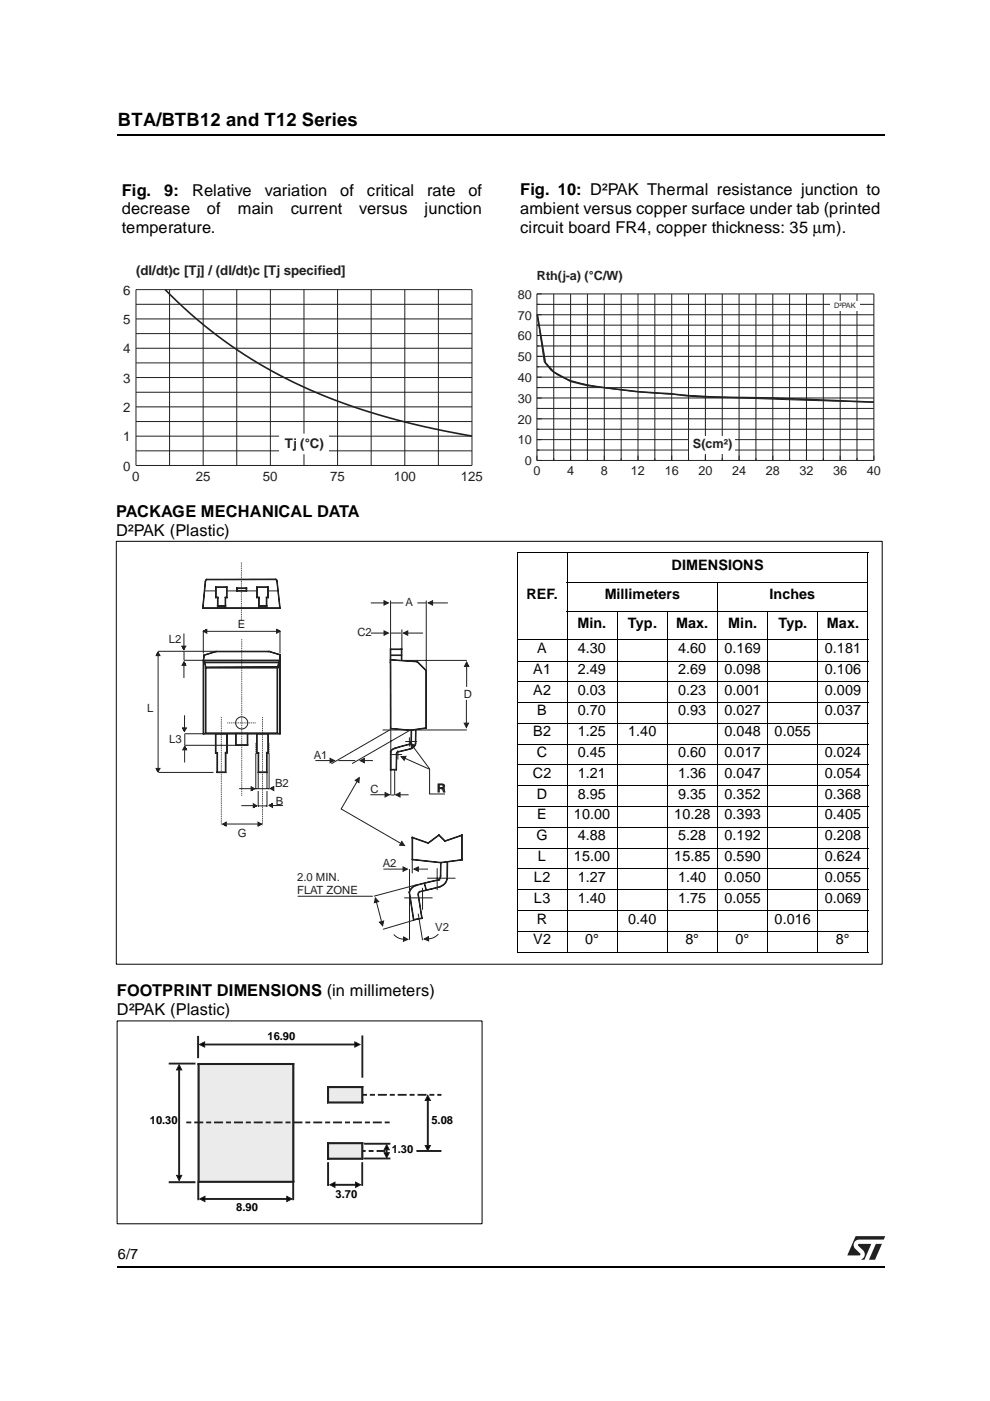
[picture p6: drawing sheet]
<svg xmlns="http://www.w3.org/2000/svg" width="210mm" height="297mm" viewBox="0 0 210 297" stroke-linecap="round" stroke-linejoin="round" font-family="sans-serif">
<path d="M24.9 28.4l.1 .3zM187.5 28.4l.1 .3zM24.9 268.4l.1 .3zM187.5 268.4l.1 .3z" fill="#000"/>
<path d="M25 28.5h162.5M25 268.6h162.5" fill="none" stroke="#000" stroke-width=".25"/>
<path d="M179.3 262h8.3v5.2h-8.3z" fill="#fff"/>
<g fill="#231f20">
<path d="M185.7 263.7h1.3l-1.5 3.4h-1.3z" fill-rule="evenodd"/>
<path d="M181.4 262.1h6.3l-.3 .7h-5.3a1.14 1.14 0 0 0-1 .8 1.14 1.14 0 0 0 .3 1.2l1 1v.3l-2.8 .1z" fill-rule="evenodd"/>
<path d="M182 263.8l2.7-.1-1.4 3.4h-.7a1.19 1.19 0 0 0 .4-1.9l-1-1.1z" fill-rule="evenodd"/>
</g>
<path d="M25.8 56.1h76.5v45.8h-76.5z" fill="#fff"/>
<g fill="none" stroke="#231f20" stroke-width=".21">
<path d="M28.8 61.4h71.3v37.3h-71.3zM28.8 76.9h71.3M28.8 70.7h71.3M28.8 64.5h71.3M28.8 73.8h71.3M28.8 67.6h71.3M36 61.4v37.3M43.1 61.4v37.3M50.2 61.4v37.3M57.3 61.4v37.3M64.4 61.4v37.3M71.6 61.4v37.3"/>
<path d="M78.7 61.4v37.3M85.8 61.4v37.3M92.9 61.4v37.3M28.8 95.6h71.3M28.8 89.4h71.3M28.8 83.2h71.3M28.8 92.5h71.3M28.8 86.3h71.3M28.8 80h71.3"/>
</g>
<path d="M35 61.4a101.3 101.3 0 0 0 46.2 26.8l8.7 2.2 10.2 2.1" fill="none" stroke="#231f20" stroke-width=".35"/>
<path d="M59.3 92h10.3v4.2h-10.3z" fill-rule="evenodd" fill="#fff" stroke="#fff" stroke-width=".21"/>
<path d="M109.6 57.1h77.2v43.9h-77.2z" fill="#fff"/>
<g fill="none" stroke="#231f20" stroke-width=".21">
<path d="M113.8 62.3h71.5v35.3h-71.5zM113.8 77.8h71.5M113.8 73.4h71.5M113.8 68.9h71.5M113.8 64.5h71.5M113.8 80h71.5M113.8 75.6h71.5M113.8 71.1h71.5M113.8 66.7h71.5M113.9 66.7l1.5 10a10.5 10.5 0 0 0 7.3 4.4 151.6 151.6 0 0 0 23.3 2.7l16 .8 23.3 .6M117.4 62.3v35.3M121 62.3v35.3"/>
<path d="M124.6 62.3v35.3M128.1 62.3v35.3M131.7 62.3v35.3M135.3 62.3v35.3M138.8 62.3v35.3M142.4 62.3v35.3M146 62.3v35.3M149.6 62.3v35.3M153.1 62.3v35.3M156.7 62.3v35.3M160.3 62.3v35.3M163.9 62.3v35.3"/>
<path d="M167.4 62.3v35.3M171 62.3v35.3M174.6 62.3v35.3M178.1 62.3v35.3M181.7 62.3v35.3M113.8 95.4h71.5M113.8 91h71.5M113.8 86.6h71.5M113.8 82.2h71.5M113.8 93.2h71.5M113.8 88.8h71.5M113.8 84.4h71.5"/>
</g>
<path d="M113.9 66.7l1.7 10.2 1.8 2 3.6 2 3.6 .8 3.5 .5a116.4 116.4 0 0 0 14.3 1.3l3.6 .4 3.6 .3 14.2 .2 21.5 .9" fill="none" stroke="#231f20" stroke-width=".35"/>
<path d="M146.2 92.6h9.5v3.7h-9.5z" fill-rule="evenodd" fill="#fff"/>
<g fill="none" stroke="#231f20" stroke-width=".21">
<path d="M113.8 77.8h.5M113.8 73.4h.5M113.8 68.9h.5M113.8 64.5h.5M113.8 80h1.1M113.8 75.6h1.1M113.8 71.1h1.1M113.8 66.7h1.1M113.8 62.3h1.1M113.8 96.6v1h1.1M113.8 95.4h.5M113.8 91h.5"/>
<path d="M113.8 86.6h.5M113.8 82.2h.5M113.8 93.2h1.1M113.8 88.8h1.1M113.8 84.4h1.1M117.4 97.1v.5M121 96.6v1M124.6 97.1v.5M128.1 96.6v1M131.7 97.1v.5M135.3 96.6v1M138.8 97.1v.5"/>
<path d="M142.4 96.6v1M146 97.1v.5M149.6 96.6v1M153.1 97.1v.5M156.7 96.6v1M160.3 97.1v.5M163.9 96.6v1M167.4 97.1v.5M171 96.6v1M174.6 97.1v.5M178.1 96.6v1M181.7 97.1v.5"/>
<path d="M185.3 96.6v1"/>
</g>
<g fill="#fff">
<path d="M176.2 63.8h6.2v2h-6.2z" fill-rule="evenodd"/>
<path d="M176.2 63.8h6.2v2h-6.2z" fill-rule="evenodd"/>
</g>
<g fill="none" stroke="#000" stroke-width=".21">
<path d="M109.6 117.2h74.5M109.7 117.3v84.5M120.2 117.1v84.9M184 117.3v84.5M109.6 135.7h74.5M120.2 123.4h63.9M120.2 129.6h63.9M130.9 129.5v72.5M141.5 129.5v72.5M152.2 123.3v78.7M162.8 129.5v72.5M173.4 129.5v72.5"/>
<path d="M109.6 140.2h74.5M109.6 144.6h74.5M109.6 149h74.5M109.6 153.4h74.5M109.6 157.8h74.5M109.6 162.2h74.5M109.6 166.6h74.5M109.6 171h74.5M109.6 175.4h74.5M109.6 179.8h74.5M109.6 184.2h74.5M109.6 188.7h74.5"/>
<path d="M109.6 193.1h74.5M109.6 197.5h74.5M109.6 201.9h74.5"/>
</g>
<path d="M30.9 119h69.1v80.6h-69.1z" fill="#fff"/>
<path d="M92.9 166.2h.8a.47 .47 0 0 1 .5 .3 .47 .47 0 0 1-.2 .6l.2 .1 .1 .7h-.3v-.6l-.3-.1h-.6v.7h-.2zM93.1 166.4h.7l.2 .1v.4l-.9 .1z" fill="none" stroke="#231f20" stroke-width=".21"/>
<g fill="#231f20" stroke="#231f20" stroke-width=".21">
<path d="M85.1 137.7h.1v2.8h-.1z" fill-rule="evenodd"/>
<path d="M82.7 140.5l2.5-.1v.1z" fill-rule="evenodd"/>
<path d="M82.7 137.6l.2 .1v2.8h-.2z" fill-rule="evenodd"/>
<path d="M82.8 137.6l2.4 .1h-2.4z" fill-rule="evenodd"/>
<path d="M82.8 138.9h2.4v.1h-2.4z" fill-rule="evenodd"/>
</g>
<path d="M87.2 154.5h1l-.1 3.2a2.62 2.62 0 0 1-2.4 1.4l-1.4 .3-.2 .2-.1 3.6h-1.2v-3.8a3.9 3.9 0 0 1 2.7-1.3l1.4-.3 .3-.4z" fill-rule="evenodd" fill="#fff" stroke="#231f20" stroke-width=".21"/>
<g fill="#231f20" stroke="#231f20" stroke-width=".21">
<path d="M88.1 157.6l.1 .1a1.53 1.53 0 0 1-1.1 1.1v-.1a1.45 1.45 0 0 0 1-1.1z" fill-rule="evenodd"/>
<path d="M84.3 159.4l2.8-.7v.1l-2.8 .7z" fill-rule="evenodd"/>
<path d="M84.1 159.5l.2-.1-.2 .5h-.1z" fill-rule="evenodd"/>
<path d="M84 159.9h.1v3.3h-.1z" fill-rule="evenodd"/>
<path d="M82.8 163.2l1.2-.1v.1z" fill-rule="evenodd"/>
<path d="M82.8 159.4h.1v3.8h-.1z" fill-rule="evenodd"/>
<path d="M83 159l.7-.4-.9 .8z" fill-rule="evenodd"/>
<path d="M83.7 158.6l2.7-.8h.6l-3.3 .9z" fill-rule="evenodd"/>
<path d="M87.1 157.3l.1 .1-.2 .4-.1-.1z" fill-rule="evenodd"/>
<path d="M87.2 154.4l.1 .1v2.8h-.2z" fill-rule="evenodd"/>
<path d="M87.2 154.4l1 .1h-1z" fill-rule="evenodd"/>
<path d="M88.1 154.5h.1v3.2h-.1z" fill-rule="evenodd"/>
</g>
<path d="M82.8 139.9l5.7 .4 1.8 1.9v12.1l-3.3 .5-4.2-.3z" fill-rule="evenodd" fill="#fff" stroke="#231f20" stroke-width=".21"/>
<g fill="#231f20" stroke="#231f20" stroke-width=".21">
<path d="M82.8 139.8l5.7 .4-5.7-.3z" fill-rule="evenodd"/>
<path d="M88.4 140.3l.1-.1 1.9 2z" fill-rule="evenodd"/>
<path d="M90.3 142.2h.1v12.2l-.1-.1z" fill-rule="evenodd"/>
<path d="M87 154.8l3.3-.5 .1 .1-3.4 .5z" fill-rule="evenodd"/>
<path d="M82.8 154.5l4.2 .3v.1z" fill-rule="evenodd"/>
<path d="M82.7 139.8l.2 .1v14.6h-.1z" fill-rule="evenodd"/>
</g>
<path d="M93.5 181.5h1.4l-.1 4.9a2.94 2.94 0 0 1-2.6 1.9l-2.6 .6a.79 .79 0 0 0-.9 .8l.8 5-1.8 .3-.9-5.8a2.74 2.74 0 0 1 2.6-1.8l2.3-.6a1.87 1.87 0 0 0 1.5-.4l.2-.7z" fill-rule="evenodd" fill="#fff" stroke="#231f20" stroke-width=".21"/>
<g fill="#231f20" stroke="#231f20" stroke-width=".21">
<path d="M94.8 186.3l.1 .1a2.31 2.31 0 0 1-1.6 1.7v-.2a2.24 2.24 0 0 0 1.5-1.6z" fill-rule="evenodd"/>
<path d="M89 189l4.3-1.1v.2l-3.9 .9z" fill-rule="evenodd"/>
<path d="M88.7 189.2l.3-.2-.4 .7z" fill-rule="evenodd"/>
<path d="M88.6 189.7h.1l.8 5.1z" fill-rule="evenodd"/>
<path d="M87.7 194.9l1.8-.3v.2l-1.9 .3z" fill-rule="evenodd"/>
<path d="M86.7 189.1l1.1 5.9h-.2z" fill-rule="evenodd"/>
<path d="M87.2 188.3l.7-.5h.2a2.07 2.07 0 0 0-1.3 1.4v-.3z" fill-rule="evenodd"/>
<path d="M88.1 187.7l3.6-.9 1.5-.2-5.1 1.2z" fill-rule="evenodd"/>
<path d="M93.3 185.7l.2 .2-.3 .7-.1-.1z" fill-rule="evenodd"/>
<path d="M93.4 181.4l.1 .1v4.2h-.1z" fill-rule="evenodd"/>
<path d="M93.5 181.4l1.4 .1-1.4 .1z" fill-rule="evenodd"/>
<path d="M94.8 181.5h.1v4.9h-.1z" fill-rule="evenodd"/>
</g>
<path d="M87.4 177.6l3.4 1.1 2.3-1.6 1.2 1.2 3.6-1.2v5.2l-4.5 .6-6-.7z" fill-rule="evenodd" fill="#fff" stroke="#231f20" stroke-width=".21"/>
<g fill="#231f20" stroke="#231f20" stroke-width=".21">
<path d="M97.9 177.1h.1v5.3l-.1-.1z" fill-rule="evenodd"/>
<path d="M93.4 182.8l4.5-.6v.2l-4.5 .6z" fill-rule="evenodd"/>
<path d="M87.4 182.2l6.1 .6-.1 .1z" fill-rule="evenodd"/>
<path d="M87.4 177.5l.1 .1v4.6h-.1z" fill-rule="evenodd"/>
<path d="M87.5 177.5l3.3 1.3-3.4-1.2z" fill-rule="evenodd"/>
<path d="M90.8 178.7l2.3-1.7-2.3 1.8z" fill-rule="evenodd"/>
<path d="M93 177.1l.1-.1 1.3 1.4z" fill-rule="evenodd"/>
<path d="M94.3 178.3l3.7-1.3v.1l-3.6 1.3z" fill-rule="evenodd"/>
<path d="M81.4 127.4l.9 .4-.9 .5z" fill-rule="evenodd"/>
<path d="M81.4 133.8l1 .4-1 .5z" fill-rule="evenodd"/>
<path d="M90.8 127.8l.9-.4v.9z" fill-rule="evenodd"/>
<path d="M85.5 134.2l.9-.4v.9z" fill-rule="evenodd"/>
<path d="M98.9 140.4l.5 .9h-.9z" fill-rule="evenodd"/>
<path d="M98.4 153.3h1l-.5 .9z" fill-rule="evenodd"/>
<path d="M87.1 157.6l.9 .5-.8 .5z" fill-rule="evenodd"/>
<path d="M85 160.4h1.1l-.4 .8z" fill-rule="evenodd"/>
<path d="M76.3 161.3l1-.5v.9z" fill-rule="evenodd"/>
<path d="M83.9 168.5l.9-.5v1z" fill-rule="evenodd"/>
<path d="M70 160.8l.9 .5-.9 .4z" fill-rule="evenodd"/>
<path d="M81.6 168l1 .5-1 .5z" fill-rule="evenodd"/>
<path d="M75.3 165.4l.9-.5-.1 1z" fill-rule="evenodd"/>
<path d="M85.2 178.4l.6 .9-1.1-.1z" fill-rule="evenodd"/>
<path d="M79.6 190.4l.7 .8-.9 .2z" fill-rule="evenodd"/>
<path d="M80.4 195.5l.9-.2-.2 1z" fill-rule="evenodd"/>
<path d="M89.9 199.1l.9-.5 .1 .9z" fill-rule="evenodd"/>
<path d="M85.6 198.7l.9 .5-1 .4z" fill-rule="evenodd"/>
<path d="M85.5 183.8l.9 .5-.9 .4z" fill-rule="evenodd"/>
<path d="M87.8 184.3l.9-.5v.9z" fill-rule="evenodd"/>
<path d="M89.9 187.3h.1l.4 1.5h-.1z" fill-rule="evenodd"/>
</g>
<g fill="none" stroke="#231f20" stroke-width=".21">
<path d="M78.6 127.8h2.9M78.6 134.2h2.9M82.8 127.3v10.3M82.8 127.8h2.7M82.9 134.2h2.1M85.2 133.5v4.1M86.4 134.2h3.3M88.5 127.8h1.8M90.4 127.3v14.7M91.7 127.8h3.3M81.1 154.8h17.9M82.6 154.8l-12.3 7.1"/>
<path d="M82.7 160h2.6M82.9 154.5v14.1M84.4 159.1v1.9M85.1 140h13.9M85.9 157.2h2.5M86.8 156.3v2M87.1 154.7l-12.5 7.2M87.6 158.3l3.5 4.7v5.3h3.3M98.9 148.4v5M98.9 141.2v4.4M66.9 161.3h3.1M71.7 161.3h3.6"/>
<path d="M75.7 165.6l-3.4 5.9 12.7 7.3M77.2 161.3h1.9M78.5 168.5h3.2M83 168.6h.6M83.7 163.2v5.4M84.8 168.5h1.8M85.8 160.8l5.3 2.3M63.1 190h16M79.8 191.2l1.1 4.2M81.3 184.3h4.2M83.5 198.1a2.94 2.94 0 0 0 2.1 1M85.7 190.4h6"/>
<path d="M86.8 184.3v15M87.4 182.2v3M88.4 187.6l-9.1 2.4M88.6 184.3h2.1M88.7 193.7l.9 5.6M88.8 194.8l-7.6 2.2M89.6 188.2v4.7M90.6 186.2h6M92.7 184.1v4.6M92.9 198.1l-.9 .7-1.2 .2"/>
</g>
<path d="M43.1 140h16.3v15.5h-16.3z" fill-rule="evenodd" fill="#fff" stroke="#231f20" stroke-width=".21"/>
<g fill="#231f20" stroke="#231f20" stroke-width=".21">
<path d="M43.1 140h16.3l-16.3 .1z" fill-rule="evenodd"/>
<path d="M59.3 140h.1v15.6l-.1-.1z" fill-rule="evenodd"/>
<path d="M43.1 155.5h16.3v.1z" fill-rule="evenodd"/>
<path d="M43.1 140h.1v15.5h-.1z" fill-rule="evenodd"/>
</g>
<path d="M43.6 141.5l15.2-.1v14.1h-15.2z" fill-rule="evenodd" fill="#fff" stroke="#231f20" stroke-width=".21"/>
<g fill="#231f20" stroke="#231f20" stroke-width=".21">
<path d="M43.6 141.4l15.3-.1-.1 .2-15.2 .1z" fill-rule="evenodd"/>
<path d="M58.7 141.4h.2v14.1h-.2z" fill-rule="evenodd"/>
<path d="M43.5 155.5l15.3-.1v.1z" fill-rule="evenodd"/>
<path d="M43.5 141.4l.2 .1v14h-.2z" fill-rule="evenodd"/>
</g>
<path d="M45.7 155.6h2.4v4h-.3v4.1h-1.7v-4.1h-.4z" fill-rule="evenodd" fill="#fff" stroke="#231f20" stroke-width=".21"/>
<g fill="#231f20" stroke="#231f20" stroke-width=".21">
<path d="M47.8 159.5l.1 .1v4.1h-.1z" fill-rule="evenodd"/>
<path d="M47.8 159.5l.4 .1h-.4z" fill-rule="evenodd"/>
<path d="M48.1 155.5l.1 4.1h-.1z" fill-rule="evenodd"/>
<path d="M45.7 155.5h2.4v.2h-2.4z" fill-rule="evenodd"/>
<path d="M45.7 155.6h.1l-.1 4.1z" fill-rule="evenodd"/>
<path d="M45.7 159.6h.4l-.4 .1z" fill-rule="evenodd"/>
<path d="M46 159.6h.1v4.2z" fill-rule="evenodd"/>
<path d="M46.1 163.7h1.7l.1 .1h-1.8z" fill-rule="evenodd"/>
</g>
<path d="M54.5 155.6h2.4v4h-.3v4.1h-1.8v-4.1h-.3z" fill-rule="evenodd" fill="#fff" stroke="#231f20" stroke-width=".21"/>
<g fill="#231f20" stroke="#231f20" stroke-width=".21">
<path d="M56.5 159.5l.1 .1v4.1h-.1z" fill-rule="evenodd"/>
<path d="M56.6 159.5l.3 .1h-.3z" fill-rule="evenodd"/>
<path d="M56.9 155.5v4.1h-.1z" fill-rule="evenodd"/>
<path d="M54.4 155.5h2.5v.2h-2.4z" fill-rule="evenodd"/>
<path d="M54.4 155.6h.1v4.1z" fill-rule="evenodd"/>
<path d="M54.5 159.6h.4l-.4 .1z" fill-rule="evenodd"/>
<path d="M54.7 159.6h.2l-.1 4.2z" fill-rule="evenodd"/>
<path d="M54.8 163.7h1.8v.1h-1.8z" fill-rule="evenodd"/>
</g>
<path d="M50 155.5h2.5v2.5h-2.5z" fill-rule="evenodd" fill="#fff" stroke="#231f20" stroke-width=".21"/>
<g fill="#231f20" stroke="#231f20" stroke-width=".21">
<path d="M49.9 155.5h.2l-.1 2.5z" fill-rule="evenodd"/>
<path d="M50 157.9h2.5v.1h-2.5z" fill-rule="evenodd"/>
<path d="M52.4 155.5h.1v2.5h-.1z" fill-rule="evenodd"/>
<path d="M49.9 155.5h2.6v.1h-2.5z" fill-rule="evenodd"/>
</g>
<path d="M43.3 138.9l2.5-.8h11.3l2.3 .7v1.2h-16.2z" fill-rule="evenodd" fill="#fff" stroke="#231f20" stroke-width=".21"/>
<g fill="#231f20" stroke="#231f20" stroke-width=".21">
<path d="M43.2 138.9h.1l-.1 1.1h-.1z" fill-rule="evenodd"/>
<path d="M43.2 138.9l2.6-.8v.1l-2.5 .8z" fill-rule="evenodd"/>
<path d="M45.9 138.1h11.2l-.1 .1h-11.1z" fill-rule="evenodd"/>
<path d="M57.1 138.1l2.3 .7-2.4-.6z" fill-rule="evenodd"/>
<path d="M59.3 138.8h.1v1.3l-.1-.1z" fill-rule="evenodd"/>
<path d="M43.1 140h16.3v.1z" fill-rule="evenodd"/>
<path d="M43.1 133.9l.7-.4-.7 .4 .7-.4v.8z" fill-rule="evenodd"/>
<path d="M58.6 133.5l.8 .4-.8 .4v-.8l.8 .4z" fill-rule="evenodd"/>
<path d="M39.1 158.3l.4 .7-.4-.7 .4 .7h-.8z" fill-rule="evenodd"/>
<path d="M39 140.3l.4 .8-.4-.8 .4 .8h-.8z" fill-rule="evenodd"/>
<path d="M38.7 154.3h.8l-.4 .8z" fill-rule="evenodd"/>
<path d="M38.6 137h.8l-.4 .7z" fill-rule="evenodd"/>
<path d="M33.1 162.9h.8l-.4 .7z" fill-rule="evenodd"/>
<path d="M33.5 138.3l-.4 .7 .4-.7 .4 .7h-.8z" fill-rule="evenodd"/>
<path d="M54.7 174.3l.7 .4-.7 .4 .7-.4-.7 .4z" fill-rule="evenodd"/>
<path d="M47.2 174.7l.8 .4-.8-.4 .8-.4v.8z" fill-rule="evenodd"/>
<path d="M53.2 166.8l.8 .4-.8 .4 .8-.4-.8 .4z" fill-rule="evenodd"/>
<path d="M53.7 170.4l.7 .4-.7 .4 .7-.4-.7 .4z" fill-rule="evenodd"/>
<path d="M57.3 167.2l.8-.4-.8 .4 .8-.4v.8z" fill-rule="evenodd"/>
<path d="M57.1 170.8l.7-.4-.7 .4 .7-.4v.8z" fill-rule="evenodd"/>
<path d="M43.4 140.4h15.8l-.1 .1h-15.7z" fill-rule="evenodd"/>
<path d="M59 140.5h.1l-.2 1.1z" fill-rule="evenodd"/>
<path d="M43.6 141.5h15.3v.1h-15.3z" fill-rule="evenodd"/>
<path d="M43.3 140.4l.2 .1 .2 1.1h-.1z" fill-rule="evenodd"/>
<path d="M43.1 140.1l.1-.1 .3 .4-.1 .1z" fill-rule="evenodd"/>
<path d="M59.3 140l.1 .1-.3 .4-.1-.1z" fill-rule="evenodd"/>
</g>
<g fill="none" stroke="#231f20" stroke-width=".21">
<path d="M33.5 138.1h12.2M33.5 138.9v24.1M39 134.3v2.8M39 138.1v1.9h4.1M43.1 133.7v4.8M43.8 133.9h14.9M51.2 135.5v.1M51.2 135.7v.1M51.2 135.9v.1M51.2 136.1v.1M51.2 136.3v.1M51.2 136.5v.1"/>
<path d="M51.2 136.7v.1M51.2 136.9h.1M51.2 137v.2M51.2 137.3h.1M51.2 137.4v.2M51.2 137.7h.1M51.2 137.8v.2M51.2 138.1h.1M51.2 138.2v.2M51.2 138.5h.1M51.2 138.6v.2M51.2 138.9h.1"/>
<path d="M51.2 139v.1M51.2 139.2v.1M51.2 139.4v.1M51.2 139.6v.1M51.2 139.8v.1M59.4 133.7v4.8M39 141v2.7M39.1 151.6v2.8M39.1 158.9v2.8M43.2 155.6h-4v2.4h10.9M46.9 152.1v.1M46.9 152.3h.1"/>
<path d="M46.9 152.4v.2M46.9 152.7h.1M46.9 152.8v.2M46.9 153.1h.1M46.9 153.2v.2M46.9 153.5h.1M46.9 153.6v.2M46.9 153.9h.1M46.9 154v.2M46.9 154.2v.1M46.9 154.4v.1M46.9 154.6v.1"/>
<path d="M46.9 154.8v.1M46.9 155v.1M46.9 155.2v.1M46.9 155.4h.1M46.9 155.5v.2M46.9 155.8h.1M46.9 155.9v.2M46.9 156.2h.1M46.9 156.3v.2M46.9 156.6h.1M46.9 156.7v.2M46.9 157h.1"/>
<path d="M46.9 157.1v.2M46.9 157.4h.1M46.9 157.5v.2M46.9 157.7v.1M46.9 157.9v.1M46.9 158.1v.1M46.9 158.3v.1M46.9 158.5v.1M46.9 158.7v.1M46.9 158.9h.1M46.9 159v.2M46.9 159.3h.1"/>
<path d="M46.9 159.4v.2M46.9 159.7h.1M46.9 159.8v.2M48.2 153.3h.2M48.5 153.3h.1M48.6 153.3h.2M48.9 153.3h.1M49 153.3h.1M49.2 153.3h.1M49.4 153.3h.1M49.6 153.3h.1M49.7 153.3h.2"/>
<path d="M50 153.3h.1M50.1 153.3h.2M50.4 153.3h.1M50.5 153.3h.2M50.8 153.3h.1M50.9 153.3h.2M51.2 153.3h.1M51.2 140v.1M51.2 140.1v.2M51.2 140.4h.1M51.2 140.5v.2M51.2 140.8h.1"/>
<path d="M51.2 140.9v.2M51.2 141.2h.1M51.2 141.3v.2M51.2 141.6h.1M51.2 141.7v.2M51.2 142h.1M51.2 142.1v.2M51.2 142.4h.1M51.2 142.5v.1M51.2 142.7v.1M51.2 142.9v.1M51.2 143.1v.1"/>
<path d="M51.2 143.3v.1M51.2 143.5h.1M51.2 143.6v.2M51.2 143.9h.1M51.2 144v.2M51.2 144.3h.1M51.2 144.4v.2M51.2 144.7h.1M51.2 144.8v.2M51.2 145.1h.1M51.2 145.2v.2M51.2 145.5h.1"/>
<path d="M51.2 145.6v.2M51.2 145.8v.1M51.2 146v.1M51.2 146.2v.1M51.2 146.4v.1M51.2 146.6v.1M51.2 146.8v.1M51.2 147h.1M51.2 147.1v.2M51.2 147.4h.1M51.2 147.5v.2M51.2 147.8h.1"/>
<path d="M51.2 147.9v.2M51.2 148.2h.1M51.2 148.3v.2M51.2 148.6h.1M51.2 148.7v.2M51.2 149h.1M51.2 149.1v.2M51.2 149.3v.1M51.2 149.5v.1M51.2 149.7v.1M51.2 149.9v.1M51.2 150.1v.1"/>
<path d="M51.2 150.3v.1M51.2 150.5h.1M51.2 150.6v.2M51.2 150.9h.1M51.2 151v.2M51.2 151.3h.1M51.2 151.4v.2M51.2 151.7h.1M51.2 151.8v.2M51.2 152.1h.1M51.2 152.2v.2M51.2 152.5h.1"/>
<path d="M51.2 152.6v.1M51.2 152.8v.1M51.2 153v.1M51.2 153.2v.1M51.2 153.4v.1M51.2 153.6v.1M51.2 153.8v.1M51.2 154h.1M51.2 154.1v.2M51.2 154.4h.1M51.2 154.5v.2M51.2 154.8h.1"/>
<path d="M51.2 154.9v.2M51.2 155.2h.1M51.2 155.3v.2M51.2 155.6h.1M51.2 155.7v.2M51.2 156h.1M51.2 156.1v.1M51.2 156.3v.1M51.2 156.5v.1M51.2 156.7v.1M51.2 156.9v.1M51.2 157.1v.1"/>
<path d="M51.2 157.3v.1M51.2 157.5h.1M51.2 157.6v.2M51.2 157.9h.1M51.2 158v.2M51.2 158.3h.1M51.2 158.4v.2M51.2 158.7h.1M51.2 158.8v.2M51.2 159.1h.1M51.2 159.2v.2M51.2 159.5h.1"/>
<path d="M51.2 159.6v.1M51.2 159.8v.1M51.2 160v.1M51.3 153.3h.2M51.6 153.3h.1M51.7 153.3h.2M52 153.3h.1M52.1 153.3h.1M52.3 153.3h.1M52.5 153.3h.1M52.7 153.3h.1M52.9 153.3h.1"/>
<path d="M53.1 153.3h.1M53.2 153.3h.2M53.5 153.3h.1M53.6 153.3h.2M53.9 153.3h.1M54 153.3h.2M54.2 157.9h.1M54.2 158v.2M54.2 158.3h.1M54.2 158.4v.2M54.2 158.7h.1M54.2 158.8v.2"/>
<path d="M54.2 159.1h.1M54.2 159.2v.2M54.2 159.5h.1M54.2 159.6h.1M54.2 159.7v7.7M54.4 157.6l-.2 .2M55.7 152.1v.1M55.7 152.3h.1M55.7 152.4v.2M55.7 152.7h.1M55.7 152.8v.2M55.7 153.1h.1"/>
<path d="M55.7 153.2v.2M55.7 153.5h.1M55.7 153.6v.2M55.7 153.9h.1M55.7 154v.2M55.7 154.2v.1M55.7 154.4v.1M55.7 154.6v.1M55.7 154.8v.1M55.7 155v.1M55.7 155.2v.1M55.7 155.4h.1"/>
<path d="M55.7 155.5v.2M55.7 155.8h.1M55.7 155.9v.2M55.7 156.2h.1M55.7 156.3v.2M55.7 156.6h.1M55.7 156.7v.2M55.7 157h.1M55.7 157.1v.2M55.7 157.4h.1M55.7 157.5v.2M55.7 157.7v.1"/>
<path d="M55.7 157.9v.1M55.7 158.1v.1M55.7 158.3v.1M55.7 158.5v.1M55.7 158.7v.1M55.7 158.9h.1M55.7 159v.2M55.7 159.3h.1M55.7 159.4v.2M55.7 159.7h.1M55.7 159.8v.2M56.9 157.6l.2 .2"/>
<path d="M57.1 157.9h.1M57.1 158v.2M57.1 158.3h.1M57.1 158.4v.2M57.1 158.7h.1M57.1 158.8v.2M57.1 159.1h.1M57.1 159.2v.2M57.1 159.5h.1M57.1 159.6h.1M57.1 159.7v7.7M33.7 163.8h11.6"/>
<path d="M46.9 160.1h.1M46.9 160.2v.2M46.9 160.5h.1M46.9 160.6v.2M46.9 160.9h.1M46.9 161v.1M46.9 161.2v.1M46.9 161.4v.1M46.9 161.6v.1M46.9 161.8v.1M46.9 162v.1M46.9 162.2v.1"/>
<path d="M46.9 162.4h.1M46.9 162.5v.2M46.9 162.8h.1M46.9 162.9v.2M46.9 163.2h.1M46.9 163.3v.2M46.9 163.6h.1M46.9 163.7v.2M46.9 164h.1M46.9 164.1v.2M46.9 164.4h.1M46.9 164.5v.1"/>
<path d="M46.9 164.7v.1M46.9 164.9v.1M46.9 165.1v.1M46.9 165.3v.1M46.9 165.5v.1M46.9 165.7v.1M46.9 165.9h.1M46.9 166v.2M46.9 166.3h.1M46.9 166.4v.2M46.9 166.7h.1M46.9 166.8v.2"/>
<path d="M46.9 167.1h.1M46.9 167.2v.2M46.9 167.5h.1M46.9 167.6v.2M46.9 167.9h.1M46.9 168v.1M46.9 168.2v.1M46.9 168.4v.1M46.9 168.6v.1M46.9 168.8v.1M46.9 169v.1M46.9 169.1v.2"/>
<path d="M46.9 169.4h.1M46.9 169.5v.2M46.9 169.8h.1M46.9 169.9v.2M46.9 170.2h.1M46.9 170.3v.2M46.9 170.6h.1M46.9 170.7v.2M46.9 171h.1M46.9 171.1v.2M46.9 171.4h.1M46.9 171.5v.1"/>
<path d="M46.9 171.7v.1M46.9 171.9v.1M46.9 172.1v.1M46.9 172.3v.1M46.9 172.5v.1M46.9 172.6v.2M46.9 172.9h.1M46.9 173v.2M46.9 173.3h.1M46.9 173.4v.2M46.9 173.7h.1M46.9 173.8v.2"/>
<path d="M46.9 174.1h.1M46.9 174.2v.2M46.9 174.5h.1M46.9 174.6v.2M46.9 174.9h.1M46.9 175h.1M47.9 174.7h6.9M50.7 167.2h2.6M51.2 170.8h2.6M51.2 160.2v.1M51.2 160.4v.1M51.2 160.6v.1"/>
<path d="M51.2 160.7v.2M51.2 161h.1M51.2 161.1v.2M51.2 161.4h.1M51.2 161.5v.2M51.2 161.8h.1M51.2 161.9v.2M51.2 162.2h.1M51.2 162.3v.2M51.2 162.6h.1M51.2 162.7v.2M51.2 163h.1"/>
<path d="M51.2 163.1v.1M51.2 163.3v.1M51.2 163.5v.1M51.2 163.7v.1M51.2 163.9v.1M51.2 164.1v.1M51.2 164.2v.2M51.2 164.5h.1M51.2 164.6v.2M51.2 164.9h.1M51.2 165v.2M51.2 165.3h.1"/>
<path d="M51.2 165.4v.2M51.2 165.7h.1M51.2 165.8v.2M51.2 166.1h.1M51.2 166.2v.2M51.2 166.5h.1M51.2 166.6v.1M51.2 166.8v.1M51.2 167v.1M51.2 167.2v.1M51.2 167.4v.1M51.2 167.6h.1"/>
<path d="M51.2 167.7v.2M51.2 168h.1M51.2 168.1v.2M51.2 168.4h.1M51.2 168.5v.2M54.2 167.2h2.9M54.7 163.8v3.3M54.7 167.7v3.4M54.8 170.9h1.8M55.7 160.1h.1M55.7 160.2v.2M55.7 160.5h.1"/>
<path d="M55.7 160.6v.2M55.7 160.9h.1M55.7 161v.1M55.7 161.2v.1M55.7 161.4v.1M55.7 161.6v.1M55.7 161.8v.1M55.7 162v.1M55.7 162.2v.1M55.7 162.4h.1M55.7 162.5v.2M55.7 162.8h.1"/>
<path d="M55.7 162.9v.2M55.7 163.2h.1M55.7 163.3v.2M55.7 163.6h.1M55.7 163.7v.2M55.7 164h.1M55.7 164.1v.2M55.7 164.4h.1M55.7 164.5v.1M55.7 164.7v.1M55.7 164.9v.1M55.7 165.1v.1"/>
<path d="M55.7 165.3v.1M55.7 165.5v.1M55.7 165.7v.1M55.7 165.9h.1M55.7 166v.2M55.7 166.3h.1M55.7 166.4v.2M55.7 166.7h.1M55.7 166.8v.2M55.7 167.1h.1M55.7 167.2v.2M55.7 167.5h.1"/>
<path d="M55.7 167.6v.2M55.7 167.9h.1M55.7 168v.1M55.7 168.2v.1M55.7 168.4v.1M55.7 168.6v.1M55.7 168.8v.1M55.7 169v.1M55.7 169.1v.2M55.7 169.4h.1M55.7 169.5v.2M55.7 169.8h.1"/>
<path d="M55.7 169.9v.2M55.7 170.2h.1M55.7 170.3v.2M55.7 170.6h.1M55.7 170.7v.2M55.7 171h.1M55.7 171.1v.2M55.7 171.4h.1M55.7 171.5v.1M55.7 171.7v.1M55.7 171.9v.1M55.7 172.1v.1"/>
<path d="M55.7 172.3v.1M55.7 172.5v.1M55.7 172.6v.2M55.7 172.9h.1M55.7 173v.2M55.7 173.3h.1M55.7 173.4v.2M55.7 173.7h.1M55.7 173.8v.2M55.7 174.1h.1M55.7 174.2v.2M55.7 174.5h.1"/>
<path d="M55.7 174.6v.2M55.7 174.9h.1M55.7 175h.1M56.6 163.8v3.3M56.6 167.7v3.4M57.7 170.8h2.3"/>
<circle cx="51.2" cy="153.3" r="1.29"/>
</g>
<path d="M43.7 122.9h14.8l.2 .4 .7 5.6h-16.4z" fill-rule="evenodd" fill="#fff" stroke="#231f20" stroke-width=".21"/>
<g fill="#231f20" stroke="#231f20" stroke-width=".21">
<path d="M43.8 122.8h14.7v.1h-14.7z" fill-rule="evenodd"/>
<path d="M43.6 122.9l.2-.1-.3 .6z" fill-rule="evenodd"/>
<path d="M43.5 123.4h.1l-.6 5.6z" fill-rule="evenodd"/>
<path d="M43 128.9h16.4v.1h-16.4z" fill-rule="evenodd"/>
<path d="M58.7 123.3l.1-.1 .6 5.7h-.1z" fill-rule="evenodd"/>
<path d="M58.5 122.8a.29 .29 0 0 1 .2 .1 .29 .29 0 0 1 0 .4z" fill-rule="evenodd"/>
</g>
<path d="M50.2 124.7h2.1v.5h-2.1z" fill-rule="evenodd" fill="#fff" stroke="#231f20" stroke-width=".21"/>
<g fill="#231f20" stroke="#231f20" stroke-width=".21">
<path d="M50.2 124.6l2.1 .1-2.1 .1z" fill-rule="evenodd"/>
<path d="M52.2 124.7h.1v.6l-.1-.1z" fill-rule="evenodd"/>
<path d="M50.2 125.2h2.1v.1h-2.1z" fill-rule="evenodd"/>
<path d="M50.2 124.6l.1 .1v.5h-.1z" fill-rule="evenodd"/>
</g>
<path d="M43.3 125.3h15.6" fill="none" stroke="#231f20" stroke-width=".21"/>
<path d="M46.2 128.4v.5h1.6v-.5zM45.8 124.5h2.3v2.2h-.3v1.8h-1.6v-1.8h-.4z" fill-rule="evenodd" fill="#fff" stroke="#231f20" stroke-width=".21"/>
<g fill="#231f20" stroke="#231f20" stroke-width=".21">
<path d="M46.1 128.4h1.7v.1h-1.6z" fill-rule="evenodd"/>
<path d="M46.1 128.4h.1v.6z" fill-rule="evenodd"/>
<path d="M46.2 128.9h1.6l.1 .1h-1.7z" fill-rule="evenodd"/>
<path d="M47.8 128.4l.1 .5h-.2z" fill-rule="evenodd"/>
<path d="M45.8 124.4l2.4 .1-2.4 .1z" fill-rule="evenodd"/>
<path d="M48 124.5h.2v2.2h-.2z" fill-rule="evenodd"/>
<path d="M47.7 126.6h.4v.1z" fill-rule="evenodd"/>
<path d="M47.7 126.7h.2v1.8h-.2z" fill-rule="evenodd"/>
<path d="M46.1 128.5l1.7-.1v.1z" fill-rule="evenodd"/>
<path d="M46.1 126.7l.1-.1v1.9h-.1z" fill-rule="evenodd"/>
<path d="M45.7 126.7l.5-.1v.1z" fill-rule="evenodd"/>
<path d="M45.7 124.4l.1 .1v2.2h-.1z" fill-rule="evenodd"/>
</g>
<path d="M54.9 128.4v.5h1.6v-.5zM54.5 124.5h2.3v2.2h-.3v1.8h-1.6v-1.8h-.4z" fill-rule="evenodd" fill="#fff" stroke="#231f20" stroke-width=".21"/>
<g fill="#231f20" stroke="#231f20" stroke-width=".21">
<path d="M54.8 128.4h1.7v.1h-1.6z" fill-rule="evenodd"/>
<path d="M54.8 128.4h.2l-.1 .6z" fill-rule="evenodd"/>
<path d="M54.9 128.9h1.6l.1 .1h-1.7z" fill-rule="evenodd"/>
<path d="M56.5 128.4l.1 .5h-.1z" fill-rule="evenodd"/>
<path d="M54.5 124.4l2.4 .1-2.4 .1z" fill-rule="evenodd"/>
<path d="M56.7 124.5h.2v2.2h-.2z" fill-rule="evenodd"/>
<path d="M56.5 126.6h.3v.1z" fill-rule="evenodd"/>
<path d="M56.5 126.7h.1v1.8h-.1z" fill-rule="evenodd"/>
<path d="M54.8 128.5l1.7-.1v.1z" fill-rule="evenodd"/>
<path d="M54.9 126.6l.1 1.9h-.2z" fill-rule="evenodd"/>
<path d="M54.4 126.7l.5-.1v.1z" fill-rule="evenodd"/>
<path d="M54.4 124.4l.2 .1v2.2h-.2z" fill-rule="evenodd"/>
</g>
<g fill="none" stroke="#231f20" stroke-width=".21">
<path d="M51.2 119.2h.1M51.2 119.3v.2M51.2 119.6h.1M51.2 119.7v.1M51.2 119.9v.1M51.2 120.1v.1M51.2 120.3v.1M51.2 120.5v.1M51.2 120.7v.1M51.2 120.9v.1M51.2 121.1h.1M51.2 121.2v.2"/>
<path d="M51.2 121.5h.1M51.2 121.6v.2M51.2 121.9h.1M51.2 122v.2M51.2 122.3h.1M51.2 122.4v.2M51.2 122.7h.1M51.2 122.8v.2M51.2 123.1h.1M51.2 123.2v.1M51.2 123.4v.1M51.2 123.6v.1"/>
<path d="M51.2 123.8v.1M51.2 124v.1M51.2 124.2v.1M51.2 124.4v.1M51.2 124.6h.1M51.2 124.7v.2M51.2 125h.1M51.2 125.1v.2M51.2 125.4h.1M51.2 125.5v.2M51.2 125.8h.1M51.2 125.9v.2"/>
<path d="M51.2 126.2h.1M51.2 126.3v.2M51.2 126.6h.1M51.2 126.7v.1M51.2 126.9v.1M51.2 127.1v.1M51.2 127.3v.1M51.2 127.5v.1M51.2 127.7v.1M51.2 127.9v.1M51.2 128.1h.1M51.2 128.2v.2"/>
<path d="M51.2 128.5h.1M51.2 128.6v.2M51.2 128.9h.1M51.2 129v.2M51.2 129.3h.1M51.2 129.4v.2M51.2 129.7h.1M51.2 129.8v.2M51.2 130.1h.1M51.2 130.2v.1M51.2 130.4v.1M51.2 130.6v.1"/>
<path d="M51.2 130.8v.1M51.2 131v.1M51.2 131.2v.1M51.2 131.3v.2"/>
</g>
<path d="M24.7 114.8h162.3v89.6h-162.3z" fill="none" stroke="#000" stroke-width=".21"/>
<path d="M30.9 218.6h65v38.6h-65z" fill="#fff"/>
<path d="M42.1 225.6h20.1v25h-20.1z" fill-rule="evenodd" fill="#ebebec"/>
<path d="M42.1 225.6h20.1v25h-20.1z" fill="none" stroke="#231f20" stroke-width=".21"/>
<path d="M42.1 225.5h20.1l.1 .1-.1-.1h.1l-.2 .1 .1 .1h-20.1z" fill-rule="evenodd" fill="#010202"/>
<path d="M42.1 225.5h20.1l.1 .1-.1-.1h.1l-.2 .1 .1 .1h-20.1z" fill="none" stroke="#231f20" stroke-width=".21"/>
<path d="M62.1 225.6h.2v25l-.1 .1h.1h-.1v-.3l-.1 .2z" fill-rule="evenodd" fill="#010202"/>
<path d="M62.1 225.6h.2v25l-.1 .1h.1h-.1v-.3l-.1 .2z" fill="none" stroke="#231f20" stroke-width=".21"/>
<path d="M42 250.6h.2l-.1-.2h20.1v.3z" fill-rule="evenodd" fill="#010202"/>
<path d="M42 250.6h.2l-.1-.2h20.1v.3z" fill="none" stroke="#231f20" stroke-width=".21"/>
<path d="M42 225.5h.1v.2l.1-.1v25h-.2v-25l.1-.1-.1 .1z" fill-rule="evenodd" fill="#010202"/>
<path d="M42 225.5h.1v.2l.1-.1v25h-.2v-25l.1-.1-.1 .1z" fill="none" stroke="#231f20" stroke-width=".21"/>
<path d="M39.6 237.9h.9v.2h-.9z" fill-rule="evenodd" fill="#010202"/>
<path d="M39.6 237.9h.9v.2h-.9z" fill="none" stroke="#231f20" stroke-width=".21"/>
<path d="M41.3 237.9h1.7v.2h-1.7z" fill-rule="evenodd" fill="#010202"/>
<path d="M41.3 237.9h1.7v.2h-1.7z" fill="none" stroke="#231f20" stroke-width=".21"/>
<path d="M43.8 237.9h.9v.2h-.9z" fill-rule="evenodd" fill="#010202"/>
<path d="M43.8 237.9h.9v.2h-.9z" fill="none" stroke="#231f20" stroke-width=".21"/>
<path d="M45.5 237.9h1.7v.2h-1.7z" fill-rule="evenodd" fill="#010202"/>
<path d="M45.5 237.9h1.7v.2h-1.7z" fill="none" stroke="#231f20" stroke-width=".21"/>
<path d="M48 237.9h.9v.2h-.9z" fill-rule="evenodd" fill="#010202"/>
<path d="M48 237.9h.9v.2h-.9z" fill="none" stroke="#231f20" stroke-width=".21"/>
<path d="M49.7 237.9h1.7v.2h-1.7z" fill-rule="evenodd" fill="#010202"/>
<path d="M49.7 237.9h1.7v.2h-1.7z" fill="none" stroke="#231f20" stroke-width=".21"/>
<path d="M52.2 237.9h.9v.2h-.9z" fill-rule="evenodd" fill="#010202"/>
<path d="M52.2 237.9h.9v.2h-.9z" fill="none" stroke="#231f20" stroke-width=".21"/>
<path d="M53.9 237.9h1.7v.2h-1.7z" fill-rule="evenodd" fill="#010202"/>
<path d="M53.9 237.9h1.7v.2h-1.7z" fill="none" stroke="#231f20" stroke-width=".21"/>
<path d="M56.4 237.9h.9v.2h-.9z" fill-rule="evenodd" fill="#010202"/>
<path d="M56.4 237.9h.9v.2h-.9z" fill="none" stroke="#231f20" stroke-width=".21"/>
<path d="M58.1 237.9h1.7v.2h-1.7z" fill-rule="evenodd" fill="#010202"/>
<path d="M58.1 237.9h1.7v.2h-1.7z" fill="none" stroke="#231f20" stroke-width=".21"/>
<path d="M60.6 237.9h.9v.2h-.9z" fill-rule="evenodd" fill="#010202"/>
<path d="M60.6 237.9h.9v.2h-.9z" fill="none" stroke="#231f20" stroke-width=".21"/>
<path d="M62.3 237.9h1.7v.2h-1.7z" fill-rule="evenodd" fill="#010202"/>
<path d="M62.3 237.9h1.7v.2h-1.7z" fill="none" stroke="#231f20" stroke-width=".21"/>
<path d="M64.9 237.9h.8v.2h-.8z" fill-rule="evenodd" fill="#010202"/>
<path d="M64.9 237.9h.8v.2h-.8z" fill="none" stroke="#231f20" stroke-width=".21"/>
<path d="M66.5 237.9h1.7v.2h-1.7z" fill-rule="evenodd" fill="#010202"/>
<path d="M66.5 237.9h1.7v.2h-1.7z" fill="none" stroke="#231f20" stroke-width=".21"/>
<path d="M69.1 237.9h.8v.2h-.8z" fill-rule="evenodd" fill="#010202"/>
<path d="M69.1 237.9h.8v.2h-.8z" fill="none" stroke="#231f20" stroke-width=".21"/>
<path d="M70.7 237.9h1.7v.2h-1.7z" fill-rule="evenodd" fill="#010202"/>
<path d="M70.7 237.9h1.7v.2h-1.7z" fill="none" stroke="#231f20" stroke-width=".21"/>
<path d="M73.3 237.9h.8v.2h-.8z" fill-rule="evenodd" fill="#010202"/>
<path d="M73.3 237.9h.8v.2h-.8z" fill="none" stroke="#231f20" stroke-width=".21"/>
<path d="M74.9 237.9h1.7v.2h-1.7z" fill-rule="evenodd" fill="#010202"/>
<path d="M74.9 237.9h1.7v.2h-1.7z" fill="none" stroke="#231f20" stroke-width=".21"/>
<path d="M77.5 237.9h.8v.2h-.8z" fill-rule="evenodd" fill="#010202"/>
<path d="M77.5 237.9h.8v.2h-.8z" fill="none" stroke="#231f20" stroke-width=".21"/>
<path d="M79.2 237.9h1.6v.2h-1.6z" fill-rule="evenodd" fill="#010202"/>
<path d="M79.2 237.9h1.6v.2h-1.6z" fill="none" stroke="#231f20" stroke-width=".21"/>
<path d="M81.7 237.9h.8v.2h-.8z" fill-rule="evenodd" fill="#010202"/>
<path d="M81.7 237.9h.8v.2h-.8z" fill="none" stroke="#231f20" stroke-width=".21"/>
<path d="M74.3 232h.9v.2h-.9z" fill-rule="evenodd" fill="#010202"/>
<path d="M74.3 232h.9v.2h-.9z" fill="none" stroke="#231f20" stroke-width=".21"/>
<path d="M76 232h1.7v.2h-1.7z" fill-rule="evenodd" fill="#010202"/>
<path d="M76 232h1.7v.2h-1.7z" fill="none" stroke="#231f20" stroke-width=".21"/>
<path d="M78.5 232h.9v.2h-.9z" fill-rule="evenodd" fill="#010202"/>
<path d="M78.5 232h.9v.2h-.9z" fill="none" stroke="#231f20" stroke-width=".21"/>
<path d="M80.2 232h1.7v.2h-1.7z" fill-rule="evenodd" fill="#010202"/>
<path d="M80.2 232h1.7v.2h-1.7z" fill="none" stroke="#231f20" stroke-width=".21"/>
<path d="M82.8 232h.8v.2h-.8z" fill-rule="evenodd" fill="#010202"/>
<path d="M82.8 232h.8v.2h-.8z" fill="none" stroke="#231f20" stroke-width=".21"/>
<path d="M84.4 232h1.7v.2h-1.7z" fill-rule="evenodd" fill="#010202"/>
<path d="M84.4 232h1.7v.2h-1.7z" fill="none" stroke="#231f20" stroke-width=".21"/>
<path d="M87 232h.8v.2h-.8z" fill-rule="evenodd" fill="#010202"/>
<path d="M87 232h.8v.2h-.8z" fill="none" stroke="#231f20" stroke-width=".21"/>
<path d="M88.6 232h1.7v.2h-1.7z" fill-rule="evenodd" fill="#010202"/>
<path d="M88.6 232h1.7v.2h-1.7z" fill="none" stroke="#231f20" stroke-width=".21"/>
<path d="M91.2 232h.8v.2h-.8z" fill-rule="evenodd" fill="#010202"/>
<path d="M91.2 232h.8v.2h-.8z" fill="none" stroke="#231f20" stroke-width=".21"/>
<path d="M92.8 232h.7v.2h-.7z" fill-rule="evenodd" fill="#010202"/>
<path d="M92.8 232h.7v.2h-.7z" fill="none" stroke="#231f20" stroke-width=".21"/>
<path d="M74.1 243.9h.8v.2h-.8z" fill-rule="evenodd" fill="#010202"/>
<path d="M74.1 243.9h.8v.2h-.8z" fill="none" stroke="#231f20" stroke-width=".21"/>
<path d="M75.7 243.9h1.7v.2h-1.7z" fill-rule="evenodd" fill="#010202"/>
<path d="M75.7 243.9h1.7v.2h-1.7z" fill="none" stroke="#231f20" stroke-width=".21"/>
<path d="M78.3 243.9h.8v.2h-.8z" fill-rule="evenodd" fill="#010202"/>
<path d="M78.3 243.9h.8v.2h-.8z" fill="none" stroke="#231f20" stroke-width=".21"/>
<path d="M79.9 243.9h1.7v.2h-1.7z" fill-rule="evenodd" fill="#010202"/>
<path d="M79.9 243.9h1.7v.2h-1.7z" fill="none" stroke="#231f20" stroke-width=".21"/>
<path d="M37.9 226.8h.2v22.5h-.2z" fill-rule="evenodd" fill="#010202"/>
<path d="M37.9 226.8h.2v22.5h-.2z" fill="none" stroke="#231f20" stroke-width=".21"/>
<path d="M38 225.7l.5 1.1h-1.1z" fill="#010202"/>
<path d="M38 225.7l.5 1.1h-1.1z" fill="none" stroke="#231f20" stroke-width=".21"/>
<path d="M37.4 249.2h1.1l-.5 1.1z" fill="#010202"/>
<path d="M37.4 249.2h1.1l-.5 1.1z" fill="none" stroke="#231f20" stroke-width=".21"/>
<path d="M42.7 221.4h32.8v.1h-32.8z" fill-rule="evenodd" fill="#010202"/>
<path d="M42.7 221.4h32.8v.1h-32.8z" fill="none" stroke="#231f20" stroke-width=".21"/>
<path d="M42.3 221.5l1.1-.6v1.1z" fill="#010202"/>
<path d="M42.3 221.5l1.1-.6v1.1z" fill="none" stroke="#231f20" stroke-width=".21"/>
<path d="M75.2 220.9l1.1 .6-1.1 .5z" fill="#010202"/>
<path d="M75.2 220.9l1.1 .6-1.1 .5z" fill="none" stroke="#231f20" stroke-width=".21"/>
<path d="M43.4 254.1h17.5v.2h-17.5z" fill-rule="evenodd" fill="#010202"/>
<path d="M43.4 254.1h17.5v.2h-17.5z" fill="none" stroke="#231f20" stroke-width=".21"/>
<path d="M42.3 254.2l1.2-.6v1.2z" fill="#010202"/>
<path d="M42.3 254.2l1.2-.6v1.2z" fill="none" stroke="#231f20" stroke-width=".21"/>
<path d="M60.8 253.6l1.1 .6-1.1 .6z" fill="#010202"/>
<path d="M60.8 253.6l1.1 .6-1.1 .6z" fill="none" stroke="#231f20" stroke-width=".21"/>
<path d="M69.5 246.5h.2v4.8h-.2z" fill-rule="evenodd" fill="#010202"/>
<path d="M69.5 246.5h.2v4.8h-.2z" fill="none" stroke="#231f20" stroke-width=".21"/>
<path d="M76.7 246.5h.2v4.8h-.2z" fill-rule="evenodd" fill="#010202"/>
<path d="M76.7 246.5h.2v4.8h-.2z" fill="none" stroke="#231f20" stroke-width=".21"/>
<path d="M77.3 242.4h5.4v.2h-5.4z" fill-rule="evenodd" fill="#010202"/>
<path d="M77.3 242.4h5.4v.2h-5.4z" fill="none" stroke="#231f20" stroke-width=".21"/>
<path d="M77.3 245.5h5.4v.2h-5.4z" fill-rule="evenodd" fill="#010202"/>
<path d="M77.3 245.5h5.4v.2h-5.4z" fill="none" stroke="#231f20" stroke-width=".21"/>
<path d="M88.4 243.9h5.1v.2h-5.1z" fill-rule="evenodd" fill="#010202"/>
<path d="M88.4 243.9h5.1v.2h-5.1z" fill="none" stroke="#231f20" stroke-width=".21"/>
<path d="M90.6 233.3h.2v9.6h-.2z" fill-rule="evenodd" fill="#010202"/>
<path d="M90.6 233.3h.2v9.6h-.2z" fill="none" stroke="#231f20" stroke-width=".21"/>
<path d="M90.1 242.9h1.2l-.6 1.1z" fill="#010202"/>
<path d="M90.1 242.9h1.2l-.6 1.1z" fill="none" stroke="#231f20" stroke-width=".21"/>
<path d="M90.7 232.2l.6 1.1h-1.2z" fill="#010202"/>
<path d="M90.7 232.2l.6 1.1h-1.2z" fill="none" stroke="#231f20" stroke-width=".21"/>
<path d="M76.7 219.6h.2v8.8h-.2z" fill-rule="evenodd" fill="#010202"/>
<path d="M76.7 219.6h.2v8.8h-.2z" fill="none" stroke="#231f20" stroke-width=".21"/>
<path d="M41.9 219.7h.2v4.5h-.2z" fill-rule="evenodd" fill="#010202"/>
<path d="M41.9 219.7h.2v4.5h-.2z" fill="none" stroke="#231f20" stroke-width=".21"/>
<path d="M42 250.8h.1v3.6h-.1z" fill-rule="evenodd" fill="#010202"/>
<path d="M42 250.8h.1v3.6h-.1z" fill="none" stroke="#231f20" stroke-width=".21"/>
<path d="M62.1 250.8h.2v3.6h-.2z" fill-rule="evenodd" fill="#010202"/>
<path d="M62.1 250.8h.2v3.6h-.2z" fill="none" stroke="#231f20" stroke-width=".21"/>
<path d="M35.9 225.4h5.4v.2h-5.4z" fill-rule="evenodd" fill="#010202"/>
<path d="M35.9 225.4h5.4v.2h-5.4z" fill="none" stroke="#231f20" stroke-width=".21"/>
<path d="M35.9 250.6h5.4v.2h-5.4z" fill-rule="evenodd" fill="#010202"/>
<path d="M35.9 250.6h5.4v.2h-5.4z" fill="none" stroke="#231f20" stroke-width=".21"/>
<path d="M69.6 230.5h7.2v3.3h-7.2z" fill-rule="evenodd" fill="#ebebec"/>
<path d="M69.6 230.5h7.2v3.3h-7.2z" fill="none" stroke="#231f20" stroke-width=".21"/>
<path d="M69.6 230.4h7.2l.1 .1-.1-.1h.1l-.2 .1 .1 .1h-7.2z" fill-rule="evenodd" fill="#010202"/>
<path d="M69.6 230.4h7.2l.1 .1-.1-.1h.1l-.2 .1 .1 .1h-7.2z" fill="none" stroke="#231f20" stroke-width=".21"/>
<path d="M76.7 230.5h.2v3.3l-.1 .1 .1-.1v.1h-.1v-.3l-.1 .2z" fill-rule="evenodd" fill="#010202"/>
<path d="M76.7 230.5h.2v3.3l-.1 .1 .1-.1v.1h-.1v-.3l-.1 .2z" fill="none" stroke="#231f20" stroke-width=".21"/>
<path d="M69.4 233.8h.3l-.1-.2h7.2v.3h-7.2l-.2-.1 .2 .1h-.2z" fill-rule="evenodd" fill="#010202"/>
<path d="M69.4 233.8h.3l-.1-.2h7.2v.3h-7.2l-.2-.1 .2 .1h-.2z" fill="none" stroke="#231f20" stroke-width=".21"/>
<path d="M69.4 230.4l.2 .2 .1-.1v3.3h-.3v-3.3l.2-.1-.2 .1z" fill-rule="evenodd" fill="#010202"/>
<path d="M69.4 230.4l.2 .2 .1-.1v3.3h-.3v-3.3l.2-.1-.2 .1z" fill="none" stroke="#231f20" stroke-width=".21"/>
<path d="M69.6 242.4h7.2v3.3h-7.2z" fill-rule="evenodd" fill="#ebebec"/>
<path d="M69.6 242.4h7.2v3.3h-7.2z" fill="none" stroke="#231f20" stroke-width=".21"/>
<path d="M69.6 242.3h7.2l.1 .1-.1-.1h.1l-.2 .1 .1 .1h-7.2z" fill-rule="evenodd" fill="#010202"/>
<path d="M69.6 242.3h7.2l.1 .1-.1-.1h.1l-.2 .1 .1 .1h-7.2z" fill="none" stroke="#231f20" stroke-width=".21"/>
<path d="M76.7 242.4h.2v3.3l-.1 .1 .1-.1v.1h-.1v-.2l-.1 .1z" fill-rule="evenodd" fill="#010202"/>
<path d="M76.7 242.4h.2v3.3l-.1 .1 .1-.1v.1h-.1v-.2l-.1 .1z" fill="none" stroke="#231f20" stroke-width=".21"/>
<path d="M69.4 245.7h.3l-.1-.1h7.2v.2h-7.2l-.2-.1 .2 .1h-.2z" fill-rule="evenodd" fill="#010202"/>
<path d="M69.4 245.7h.3l-.1-.1h7.2v.2h-7.2l-.2-.1 .2 .1h-.2z" fill="none" stroke="#231f20" stroke-width=".21"/>
<path d="M69.4 242.3l.2 .2 .1-.1v3.3h-.3v-3.3l.2-.1-.2 .1z" fill-rule="evenodd" fill="#010202"/>
<path d="M69.4 242.3l.2 .2 .1-.1v3.3h-.3v-3.3l.2-.1-.2 .1z" fill="none" stroke="#231f20" stroke-width=".21"/>
<path d="M71 251.1h4.4v.2h-4.4z" fill-rule="evenodd" fill="#010202"/>
<path d="M71 251.1h4.4v.2h-4.4z" fill="none" stroke="#231f20" stroke-width=".21"/>
<path d="M69.9 251.2l1.1-.6v1.1z" fill="#010202"/>
<path d="M69.9 251.2l1.1-.6v1.1z" fill="none" stroke="#231f20" stroke-width=".21"/>
<path d="M75.4 250.6l1.1 .6-1.1 .5z" fill="#010202"/>
<path d="M75.4 250.6l1.1 .6-1.1 .5z" fill="none" stroke="#231f20" stroke-width=".21"/>
<path d="M81.9 243.7h.2v.8h-.2z" fill-rule="evenodd" fill="#010202"/>
<path d="M81.9 243.7h.2v.8h-.2z" fill="none" stroke="#231f20" stroke-width=".21"/>
<path d="M82 242.7l.5 1.1h-1.1z" fill="#010202"/>
<path d="M82 242.7l.5 1.1h-1.1z" fill="none" stroke="#231f20" stroke-width=".21"/>
<path d="M81.4 244.4h1.1l-.5 1.1z" fill="#010202"/>
<path d="M81.4 244.4h1.1l-.5 1.1z" fill="none" stroke="#231f20" stroke-width=".21"/>
<path d="M24.8 216.5h77.4v43h-77.4z" fill="none" stroke="#000" stroke-width=".21"/>
<text font-size="3.9" x="25" y="26.8">BTA/BTB12 and T12 Series</text>
<g font-size="3.5">
<text x="25.8" y="41.5">Fig.</text>
<text x="34.8" y="41.5">9:</text>
<text x="40.7" y="41.5">Relative</text>
<text x="56.1" y="41.5">variation</text>
<text x="72.1" y="41.5">of</text>
<text x="77.8" y="41.5">critical</text>
<text x="90.6" y="41.5">rate</text>
<text x="99.3" y="41.5">of</text>
<text x="110.3" y="41.4">Fig. 10: D²PAK Thermal resistance junction to</text>
<text x="25.8" y="45.4">decrease</text>
<text x="43.9" y="45.4">of</text>
<text x="50.4" y="45.4">main</text>
<text x="61.7" y="45.4">current</text>
<text x="76.1" y="45.4">versus</text>
<text x="90" y="45.4">junction</text>
<text x="110.3" y="45.4">ambient versus copper surface under tab (printed</text>
<text x="25.8" y="49.4">temperature.</text>
<text x="110.3" y="49.4">circuit board FR4, copper thickness: 35 µm).</text>
<text x="24.7" y="109.6">PACKAGE MECHANICAL DATA</text>
<text x="24.7" y="113.6">D²PAK (Plastic)</text>
<text x="24.7" y="211.2">FOOTPRINT DIMENSIONS (in millimeters)</text>
<text x="24.7" y="215.2">D²PAK (Plastic)</text>
</g>
<g font-size="3">
<text x="142.3" y="120.8">DIMENSIONS</text>
<text x="111.6" y="127">REF.</text>
<text x="128.2" y="127">Millimeters</text>
<text x="163.2" y="127">Inches</text>
<text x="122.4" y="133.1">Min.</text>
<text x="133.1" y="133.1">Typ.</text>
<text x="143.4" y="133.1">Max.</text>
<text x="154.4" y="133.1">Min.</text>
<text x="165" y="133.1">Typ.</text>
<text x="175.3" y="133.1">Max.</text>
<text x="113.1" y="142.9">A1</text>
<text x="113.9" y="138.5">A</text>
<text x="122.5" y="142.9">2.49</text>
<text x="122.5" y="138.5">4.30</text>
<text x="143.8" y="138.5">4.60</text>
<text x="143.8" y="142.9">2.69</text>
<text x="153.6" y="138.5">0.169</text>
<text x="153.6" y="142.9">0.098</text>
<text x="174.9" y="138.5">0.181</text>
<text x="174.9" y="142.9">0.106</text>
<text x="113.1" y="147.3">A2</text>
<text x="122.5" y="147.3">0.03</text>
<text x="143.8" y="147.3">0.23</text>
<text x="153.6" y="147.3">0.001</text>
<text x="174.9" y="147.3">0.009</text>
<text x="113.9" y="151.7">B</text>
<text x="122.5" y="151.7">0.70</text>
<text x="143.8" y="151.7">0.93</text>
<text x="153.6" y="151.7">0.027</text>
<text x="174.9" y="151.7">0.037</text>
<text x="113.1" y="156.1">B2</text>
<text x="113.8" y="160.5">C</text>
<text x="122.5" y="160.5">0.45</text>
<text x="122.5" y="156.1">1.25</text>
<text x="133.2" y="156.1">1.40</text>
<text x="143.8" y="160.5">0.60</text>
<text x="153.6" y="156.1">0.048</text>
<text x="153.6" y="160.5">0.017</text>
<text x="164.2" y="156.1">0.055</text>
<text x="174.9" y="160.5">0.024</text>
<text x="113" y="164.9">C2</text>
<text x="122.5" y="164.9">1.21</text>
<text x="143.8" y="164.9">1.36</text>
<text x="153.6" y="164.9">0.047</text>
<text x="174.9" y="164.9">0.054</text>
<text x="113.8" y="169.3">D</text>
<text x="113.9" y="173.7">E</text>
<text x="121.7" y="173.7">10.00</text>
<text x="122.5" y="169.3">8.95</text>
<text x="142.9" y="173.7">10.28</text>
<text x="143.8" y="169.3">9.35</text>
<text x="153.6" y="169.3">0.352</text>
<text x="153.6" y="173.7">0.393</text>
<text x="174.9" y="169.3">0.368</text>
<text x="174.9" y="173.7">0.405</text>
<text x="113.7" y="178.1">G</text>
<text x="122.5" y="178.1">4.88</text>
<text x="143.8" y="178.1">5.28</text>
<text x="153.6" y="178.1">0.192</text>
<text x="174.9" y="178.1">0.208</text>
<text x="114.1" y="182.5">L</text>
<text x="121.7" y="182.5">15.00</text>
<text x="142.9" y="182.5">15.85</text>
<text x="153.6" y="182.5">0.590</text>
<text x="174.9" y="182.5">0.624</text>
<text x="113.2" y="187">L2</text>
<text x="113.2" y="191.4">L3</text>
<text x="122.5" y="187">1.27</text>
<text x="122.5" y="191.4">1.40</text>
<text x="143.8" y="187">1.40</text>
<text x="143.8" y="191.4">1.75</text>
<text x="153.6" y="187">0.050</text>
<text x="153.6" y="191.4">0.055</text>
<text x="174.9" y="187">0.055</text>
<text x="174.9" y="191.4">0.069</text>
<text x="113.8" y="195.8">R</text>
<text x="133.2" y="195.8">0.40</text>
<text x="164.2" y="195.8">0.016</text>
<text x="113" y="200.2">V2</text>
<text x="124.1" y="200.2">0°</text>
<text x="145.3" y="200.2">8°</text>
<text x="156" y="200.2">0°</text>
<text x="177.2" y="200.2">8°</text>
<text x="25" y="266.8">6/7</text>
</g>
<g font-size="2.8" fill="#231f20">
<text x="28.9" y="58.3">(dI/dt)c [Tj] / (dI/dt)c [Tj specified]</text>
<text x="26.1" y="62.5">6</text>
<text x="26.1" y="68.7">5</text>
<text x="26.1" y="74.9">4</text>
<text x="26.1" y="81.1">3</text>
<text x="26.1" y="87.4">2</text>
<text x="26.1" y="93.6">1</text>
<text x="60.4" y="94.9">Tj (°C)</text>
<text x="26.1" y="99.8">0</text>
<text x="28" y="101.9">0</text>
<text x="41.5" y="101.9">25</text>
<text x="55.7" y="101.9">50</text>
<text x="70" y="101.9">75</text>
<text x="83.5" y="101.9">100</text>
<text x="97.7" y="101.9">125</text>
</g>
<g font-size="2.7" fill="#231f20">
<text x="113.8" y="59.3">Rth(j-a) (°C/W)</text>
<text x="109.8" y="63.3">80</text>
<text x="109.8" y="67.7">70</text>
<text x="109.8" y="76.6">50</text>
<text x="109.8" y="72.2">60</text>
<text x="109.8" y="81">40</text>
<text x="109.8" y="89.8">20</text>
<text x="109.8" y="85.4">30</text>
<text x="109.8" y="94.2">10</text>
<text x="146.9" y="95.1">S(cm²)</text>
<text x="111.3" y="98.6">0</text>
<text x="113.1" y="100.7">0</text>
<text x="120.2" y="100.7">4</text>
<text x="127.4" y="100.7">8</text>
<text x="133.8" y="100.7">12</text>
<text x="140.9" y="100.7">16</text>
<text x="148.1" y="100.7">20</text>
<text x="155.2" y="100.7">24</text>
<text x="162.4" y="100.7">28</text>
<text x="169.5" y="100.7">32</text>
<text x="176.7" y="100.7">36</text>
<text x="183.8" y="100.7">40</text>
</g>
<g font-size="2.4" fill="#231f20">
<text x="86" y="128.6">A</text>
<text x="35.8" y="136.4">L2</text>
<text x="50.4" y="133.1">E</text>
<text x="75.8" y="134.8">C2</text>
<text x="98.3" y="147.9">D</text>
<text x="31.2" y="150.9">L</text>
<text x="35.9" y="157.6">L3</text>
<text x="66.5" y="160.9">A1</text>
<text x="58.3" y="166.9">B2</text>
<text x="92.7" y="167.9">R</text>
<text x="58.5" y="170.6">B</text>
<text x="78.6" y="168.1">C</text>
<text x="50.4" y="177.4">G</text>
<text x="81.1" y="183.8">A2</text>
<text x="63" y="186.7">2.0 MIN.</text>
<text x="63" y="189.5">FLAT ZONE</text>
<text x="92.3" y="197.4">V2</text>
</g>
<g font-size="2.4" fill="#010202">
<text x="56.7" y="220.5">16.90</text>
<text x="31.8" y="238.3">10.30</text>
<text x="91.5" y="238.4">5.08</text>
<text x="83.1" y="244.4">1.30</text>
<text x="50.1" y="256.7">8.90</text>
<text x="71.2" y="254.1">3.70</text>
</g>
<text font-size="1.6" fill="#231f20" x="176.8" y="65.3">D²PAK</text>
</svg>
